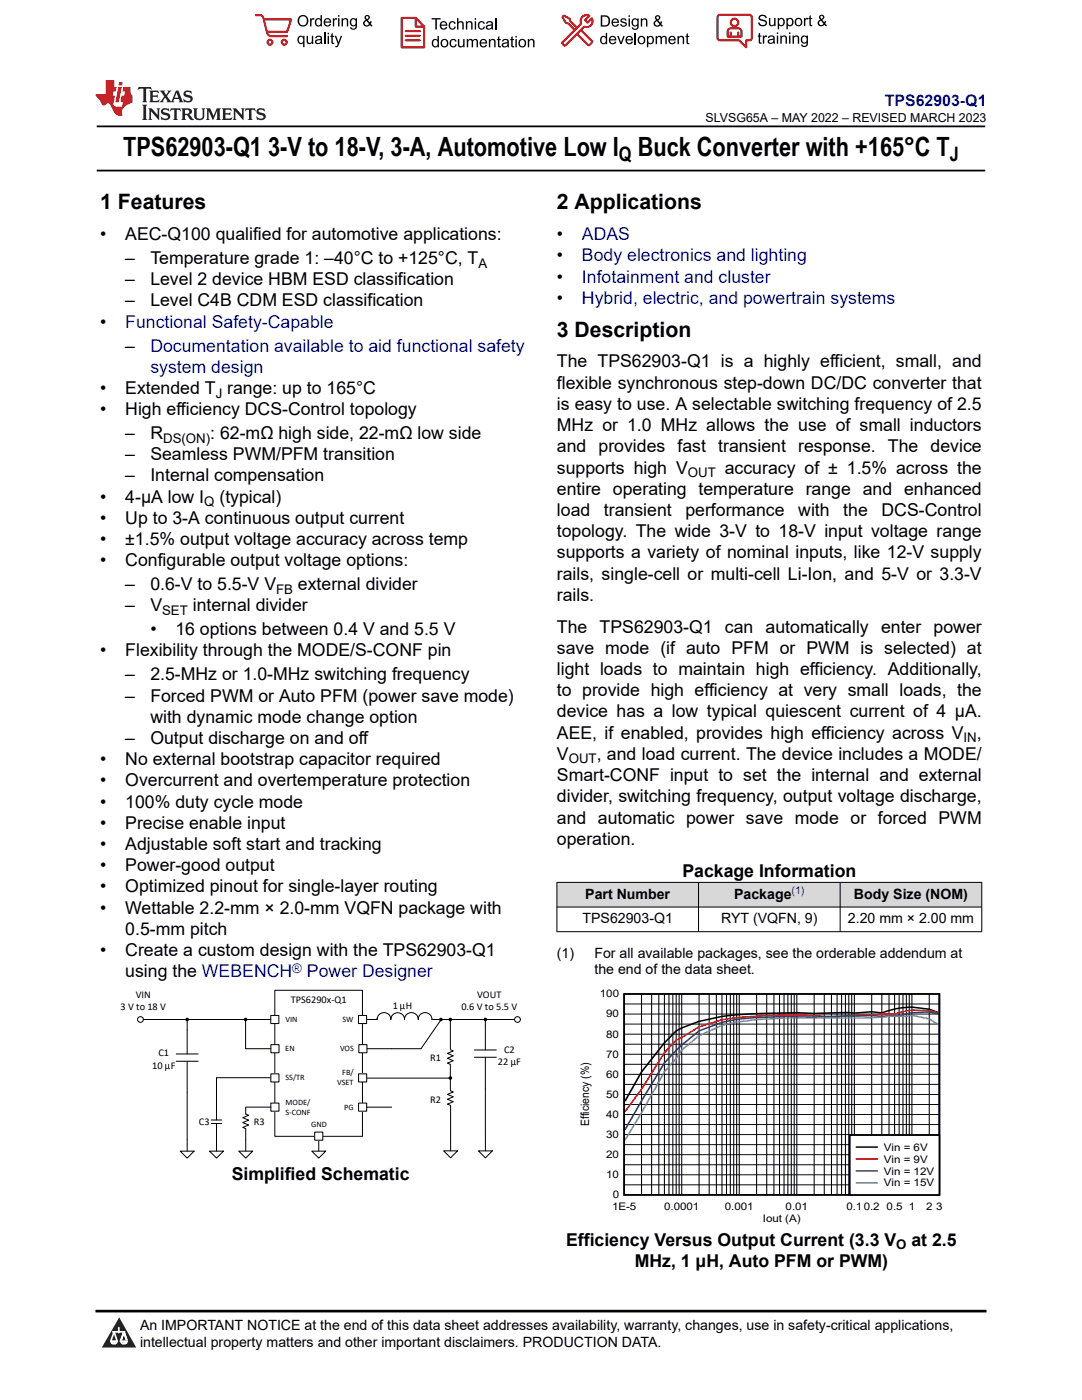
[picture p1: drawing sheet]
<svg xmlns="http://www.w3.org/2000/svg" width="216mm" height="279mm" viewBox="0 0 216 279" stroke-linecap="round" stroke-linejoin="round" font-family="sans-serif">
<path d="M19.3 25.2h177.3M19.3 34h177.3" fill="none" stroke="#000" stroke-width=".35"/>
<g fill="#d8d8d8">
<path d="M111.1 176.1h84.8v4.9h-84.8z" fill-rule="evenodd"/>
<path d="M111.2 176.2h28.1v4.8h-28.1z" fill-rule="evenodd"/>
<path d="M139.4 176.2h28.2v4.8h-28.2z" fill-rule="evenodd"/>
<path d="M167.7 176.2h28.1v4.8h-28.1z" fill-rule="evenodd"/>
</g>
<path d="M111.1 176.1h84.9M111.1 176v10M139.4 176v10M167.6 176v10M195.9 176v10M111.1 181h84.9M111.1 185.9h84.9" fill="none" stroke="#000" stroke-width=".2"/>
<path d="M54.8 197.6h17.5v29.2h-17.5z" fill-rule="evenodd" fill="#fff"/>
<path d="M54.8 197.6h17.5v29.2h-17.5zM75.3 203.2v.3a1.37 1.37 0 0 1 1.3-1.4 1.37 1.37 0 0 1 1.4 1.4 1.37 1.37 0 0 1 1.4-1.4 1.37 1.37 0 0 1 1.3 1.4 1.37 1.37 0 0 1 1.4-1.4 1.37 1.37 0 0 1 1.4 1.4 1.37 1.37 0 0 1 1.3-1.4 1.37 1.37 0 0 1 1.4 1.4" fill="none" stroke="#000" stroke-width=".2"/>
<path d="M54 202.7h1.6v1.6h-1.6z" fill-rule="evenodd" fill="#fff"/>
<path d="M54 202.7h1.6v1.6h-1.6z" fill="none" stroke="#000" stroke-width=".2"/>
<path d="M71.5 202.7h1.7v1.6h-1.7z" fill-rule="evenodd" fill="#fff"/>
<path d="M71.5 202.7h1.7v1.6h-1.7z" fill="none" stroke="#000" stroke-width=".2"/>
<path d="M54.1 208.5h1.6v1.6h-1.6z" fill-rule="evenodd" fill="#fff"/>
<path d="M54.1 208.5h1.6v1.6h-1.6z" fill="none" stroke="#000" stroke-width=".2"/>
<path d="M54 214.3h1.7v1.6h-1.7z" fill-rule="evenodd" fill="#fff"/>
<path d="M54 214.3h1.7v1.6h-1.7z" fill="none" stroke="#000" stroke-width=".2"/>
<path d="M54 220.1h1.7v1.7h-1.7z" fill-rule="evenodd" fill="#fff"/>
<path d="M54 220.1h1.7v1.7h-1.7z" fill="none" stroke="#000" stroke-width=".2"/>
<path d="M71.5 220.1h1.7v1.7h-1.7z" fill-rule="evenodd" fill="#fff"/>
<path d="M71.5 220.1h1.7v1.7h-1.7z" fill="none" stroke="#000" stroke-width=".2"/>
<path d="M71.6 208.5h1.6v1.6h-1.6z" fill-rule="evenodd" fill="#fff"/>
<path d="M71.6 208.5h1.6v1.6h-1.6z" fill="none" stroke="#000" stroke-width=".2"/>
<path d="M71.5 214.3h1.7v1.6h-1.7z" fill-rule="evenodd" fill="#fff"/>
<g fill="none" stroke="#000" stroke-width=".2">
<path d="M28.6 203.5h25.4M35.2 211.8h4.3M35.2 210.3h4.3M37.3 203.5v6.8M37.3 211.8v17.9M49 203.5v5.8h5M71.5 214.3h1.7v1.6h-1.7zM73.2 215.2h16.7M86.2 203.5h16.5M89.9 209.5l.5 .2-1.1 .5 1.1 .5-1.1 .5 1.1 .5-1.1 .5 .6 .2v5.3l.5 .2-1.1 .5 1.1 .5-1.1 .5 1.1 .5-1.1 .4 .6 .3M94.7 211h4.3M94.7 209.5h4.3"/>
<path d="M96.8 211v15.5M96.8 203.5v6M36 229.7h2.7l-1.4 1.4zM49 221h5M62.2 229.7h2.8l-1.4 1.4zM63.6 226.6v3.1M95.5 229.7h2.7l-1.3 1.4zM96.9 226.5v3.2"/>
</g>
<circle cx="103.3" cy="203.5" r=".57" fill="#fff"/>
<circle cx="103.3" cy="203.5" r=".57" fill="none" stroke="#000" stroke-width=".2"/>
<circle cx="28" cy="203.5" r=".57" fill="#fff"/>
<g fill="none" stroke="#000" stroke-width=".2">
<path d="M73.2 203.5h2.1M88 203.5l-4 5.8h-10.8M89.9 203.7v5.7M73.1 221h5.1M88.5 229.7h2.8l-1.4 1.4zM89.9 220.6v9.1"/>
<circle cx="28" cy="203.5" r=".57"/>
<circle cx="37.3" cy="203.5" r=".26"/>
<circle cx="49" cy="203.5" r=".26"/>
<circle cx="88" cy="203.5" r=".26"/>
<circle cx="89.9" cy="203.5" r=".26"/>
<circle cx="89.9" cy="215.1" r=".26"/>
<circle cx="96.8" cy="203.5" r=".26"/>
</g>
<g fill="#000">
<circle cx="37.3" cy="203.5" r=".26"/>
<circle cx="49" cy="203.5" r=".26"/>
<circle cx="88" cy="203.5" r=".26"/>
<circle cx="89.9" cy="203.5" r=".26"/>
<circle cx="89.9" cy="215.1" r=".26"/>
<circle cx="96.8" cy="203.5" r=".26"/>
</g>
<path d="M62.8 225.9h1.6v1.7h-1.6z" fill-rule="evenodd" fill="#fff"/>
<g fill="none" stroke="#000" stroke-width=".2">
<path d="M128 198.4v40.1M130 198.4v40.1M131.5 198.4v40.1M132.6 198.4v40.1M133.5 198.4v40.1M134.3 198.4v40.1M134.9 198.4v40.1M135.5 198.4v40.1M136 198.4v40.1M139.5 198.4v40.1M141.5 198.4v40.1M142.9 198.4v40.1"/>
<path d="M144.1 198.4v40.1M145 198.4v40.1M145.7 198.4v40.1M146.4 198.4v40.1M147 198.4v40.1M147.5 198.4v40.1M151 198.4v40.1M153 198.4v40.1M154.4 198.4v40.1M155.5 198.4v40.1M156.4 198.4v40.1M157.2 198.4v40.1"/>
<path d="M157.9 198.4v40.1M158.5 198.4v40.1M159 198.4v40.1M162.5 198.4v40.1M164.5 198.4v40.1M165.9 198.4v40.1M167 198.4v40.1M167.9 198.4v40.1M168.7 198.4v40.1M169.4 198.4v40.1M170 198.4v40.1M170.5 198.4v40.1"/>
<path d="M173.9 198.4v40.1M176 198.4v40.1M177.4 198.4v40.1M178.5 198.4v40.1M179.4 198.4v40.1M180.2 198.4v40.1M180.9 198.4v40.1M181.4 198.4v40.1M182 198.4v40.1M185.4 198.4v40.1M54 215.1h-10.8v8.4M124.5 218.4h62.9"/>
<path d="M124.5 216.4h62.9M124.5 214.4h62.9M124.5 212.4h62.9M124.5 210.4h62.9M124.5 208.4h62.9M124.5 206.4h62.9M124.5 204.4h62.9M124.5 202.4h62.9M124.5 200.4h62.9M41.8 229.7h2.8l-1.4 1.4zM42.2 224.2h2M42.2 223.5h2"/>
<path d="M43.2 224.2v5.5M47.6 229.7h2.8l-1.4 1.4zM49 221v1.3l.6 .3-1.2 .5 1.2 .4-1.2 .5 1.2 .5-1.2 .5 .6 .2M49 225.3v4.4M62.8 225.9h1.6v1.7h-1.6zM124.5 236.5h62.9M124.5 234.5h62.9M124.5 232.5h62.9M124.5 230.4h62.9M124.5 228.4h62.9M124.5 226.4h62.9M124.5 224.4h62.9"/>
<path d="M124.5 222.4h62.9M124.5 220.4h62.9"/>
</g>
<path d="M124.5 198.4h62.9v40.1h-62.9zM187.3 202.1a13.5 13.5 0 0 0-7.1-1l-1.7 .3-2.5 .7-2.1-.2-3.4 .3-1.1-.1-6.9 .2-3.5-.2-3.5 .1a62.7 62.7 0 0 0-16 1.6l-3.5 1.3-1.1 .6-2.3 2.4-4.6 5.8-3.3 5.9" fill="none" stroke="#000" stroke-width=".32"/>
<path d="M187.3 202.2a12.5 12.5 0 0 0-7.1-.3l-1.7 .5-9.1 .3-2.4 .3a108.1 108.1 0 0 0-22.9 .5l-4.6 1.4-3.5 2.2-1.1 .5-2.3 2.5-4.6 7.3-3.3 4.5" fill="none" stroke="#f00" stroke-width=".32"/>
<path d="M187.3 202.4a12.2 12.2 0 0 0-7.1 .2l-.8 .2-.9-.2-2.5 .2-2.1-.1-14.9 .2a60.7 60.7 0 0 0-14.9 1.1l-4.6 1.7-3.5 2.9-3.4 3.5-7.9 13.4" fill="none" stroke="#156" stroke-width=".32"/>
<path d="M187.3 204.5l-1.9-1.2-3.4-.7-1.1 .3-2.4-.1a246.8 246.8 0 0 1-20.6 .4 57.6 57.6 0 0 0-13.8 1.4l-4.6 2.1-3.5 2.9-1.1 1.6-2.3 2.7-4.6 8.2-3.3 5.4" fill="none" stroke="#0bc" stroke-width=".32"/>
<path d="M169.6 226.6h17.8v11.9h-17.8z" fill-rule="evenodd" fill="#fff"/>
<path d="M169.6 226.6h17.8v11.9h-17.8zM170.9 228.9h4.1" fill="none" stroke="#000" stroke-width=".32"/>
<path d="M170.9 231.3h4.1" fill="none" stroke="#f00" stroke-width=".32"/>
<path d="M170.9 233.7h4.1" fill="none" stroke="#156" stroke-width=".32"/>
<path d="M170.9 236.1h4.1" fill="none" stroke="#0bc" stroke-width=".32"/>
<path d="M0 0h215.9v23.8h-215.9z" fill-rule="evenodd" fill="#fff"/>
<path d="M27.7 17.4l-.2 .6 .5-.3h.6v.1v2.2l-.2 .4h1l-.2-.4v-2.2v-.1h.5l.5 .3-.1-.6zM29.8 18.1l.2 .4v1.5l-.2 .4h1.9l.1-.6a1.08 1.08 0 0 1-1.3 .2v-.7h.6l.4 .2v-.6l-.4 .2h-.6v-.6l.2-.1a1 1 0 0 1 1 .2l-.1-.5zM31.8 18.1l1 1.1-1 1.2h.9l-.2-.2 .4-.7 .5 .7-.2 .2h1.6l-.2-.2 .1-.4h1l.1 .4-.1 .2h.9l-.2-.3-.8-2h-.5l-1 2.2-.8-1.1 .9-1.1h-.8l.2 .2-.5 .7-.3-.7 .1-.2zM35.2 18.5l.4 1h-.8zM36.8 18.2a.65 .65 0 0 0-.2 .7 .65 .65 0 0 0 .6 .5l.7 .2 .1 .2a.79 .79 0 0 1-.7 .4 .79 .79 0 0 1-.7-.5l.1 .7 .2-.1a.93 .93 0 0 0 1.1 .1 .93 .93 0 0 0 .4-1 1.46 1.46 0 0 0-1.2-.6l-.1-.3a1.09 1.09 0 0 1 1.2 .2l-.2-.6-.1 .1-.6-.2zM28.4 20.9l.2 .4v2.3l-.2 .3h1l-.2-.3v-2.3l.2-.4zM29.6 21.6l.2 .4v1.6l-.2 .3h.8l-.3-.3v-1.4l1.7 1.8v-2l.2-.4h-.8l.2 .2 .1 1.1-1.2-1.3zM32.3 21.8a.65 .65 0 0 0-.2 .7 .65 .65 0 0 0 .7 .4l.6 .2 .1 .2a.79 .79 0 0 1-.7 .4 .79 .79 0 0 1-.7-.5l.1 .7 .2-.1a.93 .93 0 0 0 1.1 .1 .93 .93 0 0 0 .4-.9 1.46 1.46 0 0 0-1.2-.6l-.1-.4a1.09 1.09 0 0 1 1.2 .2l-.2-.6-.1 .1-.6-.1zM34.1 21.6l-.1 .7a.63 .63 0 0 1 .7-.4l.1 1.7-.3 .3h1l-.2-.3v-1.7a.66 .66 0 0 1 .8 .4l-.1-.7zM36.2 21.6l.2 .4v1.6l-.2 .3h.9l-.2-.2v-.7h.5l.1 .2a.79 .79 0 0 0 1.2 .6l-1-.9a.61 .61 0 0 0 .6-.6 .61 .61 0 0 0-.5-.6zM36.9 21.9h.2a.47 .47 0 0 1 .5 .1 .47 .47 0 0 1 .1 .5l-.2 .2h-.6zM38.5 21.6l.2 .2a2.27 2.27 0 0 0 .4 2 1.04 1.04 0 0 0 1.7-.7v-1.3l.2-.2h-.8l.2 .4v1.1a.6 .6 0 0 1-.6 .6 .6 .6 0 0 1-.6-.6v-1.1l.3-.4zM41.1 21.6l.2 .4v1.6l-.2 .3h.7l-.2-.3v-1.5l.9 1.9 .8-1.9v1.5l-.2 .3h1l-.3-.3v-1.6l.3-.4h-.8l-.7 1.5-.7-1.5zM44.3 21.6l.2 .4v1.6l-.2 .3h1.9l.1-.5a1.09 1.09 0 0 1-1.3 .1v-.6h.6l.4 .1v-.6l-.4 .2h-.6v-.6l.2-.1a1.01 1.01 0 0 1 1 .3l-.1-.6zM46.4 21.6l.3 .4v1.6l-.3 .3h.8l-.2-.3v-1.4l1.6 1.8v-2l.2-.4h-.7l.2 .2v1.1l-1.2-1.3zM49 21.6l-.1 .7a.63 .63 0 0 1 .8-.4v1.7l-.3 .3h1l-.2-.3v-1.7a.66 .66 0 0 1 .8 .4l-.1-.7zM51.4 21.8a.65 .65 0 0 0-.2 .7 .65 .65 0 0 0 .6 .4l.6 .2 .2 .2a.79 .79 0 0 1-.8 .4 .79 .79 0 0 1-.6-.5l.1 .7 .2-.1a.93 .93 0 0 0 1 .1 .93 .93 0 0 0 .5-.9 1.46 1.46 0 0 0-1.3-.6l-.1-.4a1.09 1.09 0 0 1 1.3 .2l-.2-.6-.2 .1-.5-.1z" fill="#231f20"/>
<path d="M21.1 16v2.8h-2.1l.1 .3 .9 1a.95 .95 0 0 0 .9 .9 .59 .59 0 0 1 .6-.4 .59 .59 0 0 1 .5 .4l.4 .8a1.59 1.59 0 0 0 2.1 1.3 1.61 1.61 0 0 1 1-2.2l1-.4-.1-1.5a1.59 1.59 0 0 1-.4-1.6h-1.4l-.2 .9h.5l-.1 .8h-.5l-.2 1v.2l.4 .1-.2 .9h-.6a.73 .73 0 0 1-1.1-.7l.3-1.5h-.5l.2-.8h.5l.2-.9h-.5v-1.4zM23.6 17.4l-.6 3h.7l.6-3zM23.8 16.4l-.1 .7h.7l.1-.7z" fill="#ed1c24"/>
<g fill="#000">
<path d="M59.4 4.2a1.12 1.12 0 0 1 2.2 0 1.12 1.12 0 0 1-2.2 0zM59.9 3.5a.89 .89 0 0 0-.1 1.1 .89 .89 0 0 0 1.1 .4 .88 .88 0 0 0 .3-1.3 .88 .88 0 0 0-1.3-.2z" fill-rule="evenodd"/>
<path d="M59.5 7.3l.5-.2 .5 .3v-.3h.3v2.3h-.3v-.8a.74 .74 0 0 1-1 0 .74 .74 0 0 1-.1-1zM59.8 7.5a.57 .57 0 0 0-.2 .7 .57 .57 0 0 0 .8 .2 .57 .57 0 0 0 .1-.7 .57 .57 0 0 0-.7-.2z" fill-rule="evenodd"/>
<path d="M61.9 3.6h.2v.3l.2-.2 .3-.1 .2 .1-.1 .3a.36 .36 0 0 0-.5 0 .36 .36 0 0 0 0 .4v.9h-.3z" fill-rule="evenodd"/>
<path d="M61.2 7.1h.3v.9a.41 .41 0 0 0 .4 .6 .41 .41 0 0 0 .3-.6v-.9h.3v1.7h-.2v-.3a.58 .58 0 0 1-.7 .3 .58 .58 0 0 1-.4-.6z" fill-rule="evenodd"/>
<path d="M63 3.8l.5-.2 .5 .2v-.8h.2v2.3h-.2v-.2a.75 .75 0 0 1-1-.1 .75 .75 0 0 1-.1-1zM63.2 4a.57 .57 0 0 0-.1 .7 .57 .57 0 0 0 .8 .2 .57 .57 0 0 0 .1-.7 .57 .57 0 0 0-.8-.2z" fill-rule="evenodd"/>
<path d="M63 7.3a.74 .74 0 0 1 1-.1 .74 .74 0 0 1 .3 .9v.7h-.3v-.2a.57 .57 0 0 1-.8 .2 .57 .57 0 0 1-.2-.8l1-.3a.41 .41 0 0 0-.4-.4 .41 .41 0 0 0-.4 .4l-.3-.1zM63.2 8.2a.35 .35 0 0 0 .2 .5 .35 .35 0 0 0 .5-.3l.1-.4z" fill-rule="evenodd"/>
<path d="M65.4 6.5h.3v.3h-.3zM65.4 7.1h.3v1.7h-.3z" fill-rule="evenodd"/>
<path d="M64.8 3.8a.76 .76 0 0 1 .9-.1 .76 .76 0 0 1 .4 .8h-1.2a.47 .47 0 0 0 .3 .6 .47 .47 0 0 0 .6-.4l.3 .1a.82 .82 0 0 1-1.3 .3 .82 .82 0 0 1 0-1.3zM65 4l-.1 .3h.9l-.3-.4z" fill-rule="evenodd"/>
<path d="M66.4 3.6h.3v.3l.1-.2 .4-.1 .1 .1-.1 .3a.36 .36 0 0 0-.4 0 .36 .36 0 0 0-.1 .4v.9h-.3z" fill-rule="evenodd"/>
<path d="M66.1 6.7l.3-.1v.5h.3v.3h-.3v.9l.1 .2h.2v.3a.41 .41 0 0 1-.4-.1 .41 .41 0 0 1-.2-.4v-.9h-.2v-.3h.2z" fill-rule="evenodd"/>
<path d="M66.8 7.1h.3l.4 1.4 .5-1.4h.3l-.6 1.7a.57 .57 0 0 1-.8 .6v-.3a.37 .37 0 0 0 .5-.3z" fill-rule="evenodd"/>
<path d="M67.5 3h.2v.3h-.2zM67.5 3.6h.2v1.7h-.2z" fill-rule="evenodd"/>
<path d="M68.2 3.6h.2v.3a.58 .58 0 0 1 .7-.3 .58 .58 0 0 1 .4 .7v1h-.3v-1a.4 .4 0 0 0-.4-.5 .4 .4 0 0 0-.4 .6v.9h-.2z" fill-rule="evenodd"/>
<path d="M70 3.8l.5-.2 .5 .2v-.2h.2v1.5a.71 .71 0 0 1-.5 .8 .71 .71 0 0 1-.8-.5h.2a.46 .46 0 0 0 .6 .3 .46 .46 0 0 0 .3-.6 .78 .78 0 0 1-1.1-.2 .78 .78 0 0 1 .1-1.1zM70.2 4a.53 .53 0 0 0-.1 .8 .53 .53 0 0 0 .8 0 .54 .54 0 0 0 0-.7 .54 .54 0 0 0-.7-.1z" fill-rule="evenodd"/>
<path d="M72.9 3.1a.53 .53 0 0 1 .8 .1 .53 .53 0 0 1-.3 .8l.4 .5 .1-.3 .3 .1-.2 .5 .3 .3-.2 .2-.3-.3a.71 .71 0 0 1-1.2 .1 .71 .71 0 0 1 .4-1.1l-.3-.5zM73 3.5a.3 .3 0 0 0 .6 0 .3 .3 0 0 0-.6 0zM72.9 4.3a.45 .45 0 0 0 0 .7 .45 .45 0 0 0 .7-.2l-.5-.6z" fill-rule="evenodd"/>
<path d="M86.1 3.6h1.8v.3h-.7v2h-.3v-2h-.8z" fill-rule="evenodd"/>
<path d="M86.3 8l.5-.2 .5 .2v-.8h.3v2.2h-.3v-.2a.76 .76 0 0 1-1 0 .76 .76 0 0 1-.1-1zM86.6 8.1a.58 .58 0 0 0-.2 .8 .58 .58 0 0 0 .8 .2 .58 .58 0 0 0 .1-.8 .58 .58 0 0 0-.7-.2z" fill-rule="evenodd"/>
<path d="M88.2 7.9a.81 .81 0 0 1 1.1 .2 .81 .81 0 0 1-.2 1.1 .81 .81 0 0 1-1.1-.1l-.1-.8zM88.3 8.1a.57 .57 0 0 0 0 .9 .57 .57 0 0 0 .8 0 .57 .57 0 0 0 0-.8 .57 .57 0 0 0-.8-.1z" fill-rule="evenodd"/>
<path d="M88 4.4a.77 .77 0 0 1 .9-.1 .77 .77 0 0 1 .4 .8h-1.3a.48 .48 0 0 0 .4 .6 .48 .48 0 0 0 .6-.3h.3a.83 .83 0 0 1-1.3 .4 .83 .83 0 0 1 0-1.4zM88.2 4.6l-.2 .3h1l-.3-.4z" fill-rule="evenodd"/>
<path d="M89.7 4.4a.7 .7 0 0 1 1.2 .3l-.2 .1a.45 .45 0 0 0-.6-.3 .45 .45 0 0 0-.3 .6 .45 .45 0 0 0 .3 .6 .45 .45 0 0 0 .6-.4h.3a.76 .76 0 0 1-1.1 .6 .76 .76 0 0 1-.3-1.1z" fill-rule="evenodd"/>
<path d="M89.9 8a.7 .7 0 0 1 1.2 .3h-.3a.45 .45 0 0 0-.5-.3 .45 .45 0 0 0-.3 .6 .45 .45 0 0 0 .3 .6 .45 .45 0 0 0 .6-.4l.2 .1a.76 .76 0 0 1-1 .5 .76 .76 0 0 1-.4-1.1z" fill-rule="evenodd"/>
<path d="M91.2 3.6h.3v.8a.59 .59 0 0 1 .7-.2 .59 .59 0 0 1 .3 .7v1h-.2v-1a.4 .4 0 0 0-.5-.4 .4 .4 0 0 0-.3 .5v.9h-.3z" fill-rule="evenodd"/>
<path d="M91.4 7.8h.2v.9a.41 .41 0 0 0 .5 .5 .41 .41 0 0 0 .3-.5v-.9h.3v1.6h-.3v-.2a.58 .58 0 0 1-.7 .3 .58 .58 0 0 1-.3-.7z" fill-rule="evenodd"/>
<path d="M93 4.2h.2v.3a.59 .59 0 0 1 .7-.3 .59 .59 0 0 1 .4 .7v1h-.3v-1a.41 .41 0 0 0-.4-.5 .41 .41 0 0 0-.4 .6v.9h-.2z" fill-rule="evenodd"/>
<path d="M93.1 7.8h.3v.2a.56 .56 0 0 1 1 0 .54 .54 0 0 1 .6-.2 .54 .54 0 0 1 .4 .5v1.1h-.3v-1a.34 .34 0 0 0-.3-.4 .34 .34 0 0 0-.4 .3v1.1h-.3v-1a.38 .38 0 0 0-.5-.4 .38 .38 0 0 0-.2 .6v.8h-.3z" fill-rule="evenodd"/>
<path d="M94.7 3.6h.3v.3h-.3zM94.7 4.2h.3v1.7h-.3z" fill-rule="evenodd"/>
<path d="M95.5 4.4a.7 .7 0 0 1 1.3 .3l-.3 .1a.45 .45 0 0 0-.6-.3 .45 .45 0 0 0-.3 .6 .45 .45 0 0 0 .3 .6 .45 .45 0 0 0 .6-.4h.3a.76 .76 0 0 1-1.1 .6 .76 .76 0 0 1-.3-1.1z" fill-rule="evenodd"/>
<path d="M95.9 8a.77 .77 0 0 1 .9-.2 .77 .77 0 0 1 .4 .9h-1.2a.48 .48 0 0 0 .3 .5 .48 .48 0 0 0 .6-.3h.3a.83 .83 0 0 1-1.3 .4 .83 .83 0 0 1 0-1.3zM96.1 8.1l-.1 .4h.9l-.2-.5z" fill-rule="evenodd"/>
<path d="M97.5 7.8h.3v.2a.59 .59 0 0 1 .7-.2 .59 .59 0 0 1 .4 .6v1h-.3v-1a.41 .41 0 0 0-.5-.4 .41 .41 0 0 0-.3 .5v.9h-.3z" fill-rule="evenodd"/>
<path d="M97.1 4.4a.74 .74 0 0 1 1-.1 .74 .74 0 0 1 .3 .9v.7h-.3v-.2a.59 .59 0 0 1-.8 .2 .59 .59 0 0 1-.3-.8l1.1-.3a.42 .42 0 0 0-.4-.4 .42 .42 0 0 0-.5 .4l-.2-.1zM97.3 5.3a.36 .36 0 0 0 .2 .5 .36 .36 0 0 0 .5-.2l.1-.5z" fill-rule="evenodd"/>
<path d="M99.4 7.4l.2-.2v.6h.3v.2h-.3v1l.1 .2h.2l.1 .2a.41 .41 0 0 1-.5 0 .41 .41 0 0 1-.1-.4v-1h-.2v-.2h.2z" fill-rule="evenodd"/>
<path d="M100.3 8a.74 .74 0 0 1 .9-.2 .74 .74 0 0 1 .3 .9l.1 .7h-.3v-.2a.59 .59 0 0 1-.8 .3 .59 .59 0 0 1-.3-.8l1-.3a.42 .42 0 0 0-.3-.4 .42 .42 0 0 0-.5 .3h-.3zM100.5 8.8a.36 .36 0 0 0 .1 .5 .36 .36 0 0 0 .5-.2l.2-.5z" fill-rule="evenodd"/>
<path d="M102 7.4l.3-.2v.6h.3v.2h-.3v1l.1 .2h.2v.2a.41 .41 0 0 1-.5 0 .41 .41 0 0 1-.1-.4v-1h-.2v-.2h.2z" fill-rule="evenodd"/>
<path d="M102.8 7.2h.3v.3h-.3zM102.8 7.8h.3v1.6h-.3z" fill-rule="evenodd"/>
<path d="M103.7 7.9a.81 .81 0 0 1 1.1 .2 .81 .81 0 0 1-.1 1.1 .81 .81 0 0 1-1.2-.1v-.8zM103.9 8.1a.57 .57 0 0 0-.1 .9 .57 .57 0 0 0 .8 0 .57 .57 0 0 0 0-.8 .57 .57 0 0 0-.7-.1z" fill-rule="evenodd"/>
<path d="M105.3 7.8h.3v.2a.59 .59 0 0 1 .7-.2 .59 .59 0 0 1 .4 .6v1h-.3v-1a.41 .41 0 0 0-.5-.4 .41 .41 0 0 0-.3 .5v.9h-.3z" fill-rule="evenodd"/>
<path d="M119.9 3.1h.7a1.12 1.12 0 0 1 1.1 1.1 1.12 1.12 0 0 1-1 1.1h-.8zM120.2 3.3v1.7h.4a.86 .86 0 0 0 .8-.8 .86 .86 0 0 0-.8-.9z" fill-rule="evenodd"/>
<path d="M119.9 7.4l.5-.3 .5 .3v-.8h.2v2.2h-.2v-.2a.75 .75 0 0 1-1 0 .75 .75 0 0 1-.1-1zM120.1 7.5a.57 .57 0 0 0-.1 .8 .57 .57 0 0 0 .8 .2 .57 .57 0 0 0 .1-.8 .57 .57 0 0 0-.8-.2z" fill-rule="evenodd"/>
<path d="M121.7 7.4a.76 .76 0 0 1 .9-.2 .76 .76 0 0 1 .4 .9h-1.2a.47 .47 0 0 0 .3 .5 .47 .47 0 0 0 .6-.3h.3a.82 .82 0 0 1-1.3 .4 .82 .82 0 0 1 0-1.3zM121.9 7.5l-.1 .3h.9l-.3-.4z" fill-rule="evenodd"/>
<path d="M122.2 3.9a.76 .76 0 0 1 .9-.2 .76 .76 0 0 1 .4 .9h-1.2a.47 .47 0 0 0 .4 .5 .47 .47 0 0 0 .5-.3h.3a.82 .82 0 0 1-1.3 .4 .82 .82 0 0 1 0-1.3zM122.5 4l-.2 .3h.9l-.2-.4z" fill-rule="evenodd"/>
<path d="M123.9 3.8a.71 .71 0 0 1 1.1 .3h-.2a.32 .32 0 0 0-.4-.3 .32 .32 0 0 0-.3 .4h.1a.75 .75 0 0 1 .9 .8 .72 .72 0 0 1-.7 .3 .72 .72 0 0 1-.7-.5h.3a.36 .36 0 0 0 .4 .4 .36 .36 0 0 0 .3-.5 .8 .8 0 0 1-.9-.7z" fill-rule="evenodd"/>
<path d="M123.2 7.2h.3l.4 1.3 .5-1.3h.3l-.7 1.6h-.2z" fill-rule="evenodd"/>
<path d="M125.4 3.1h.3v.3h-.3zM125.4 3.7h.3v1.6h-.3z" fill-rule="evenodd"/>
<path d="M125 7.4a.76 .76 0 0 1 .9-.2 .76 .76 0 0 1 .4 .9h-1.2a.47 .47 0 0 0 .3 .5 .47 .47 0 0 0 .6-.3h.3a.82 .82 0 0 1-1.3 .4 .82 .82 0 0 1 0-1.3zM125.2 7.5l-.1 .3h.9l-.2-.4z" fill-rule="evenodd"/>
<path d="M126.2 3.9l.5-.3 .5 .3v-.2h.2v1.4a.71 .71 0 0 1-.5 .8 .71 .71 0 0 1-.8-.5l.2 .1a.46 .46 0 0 0 .6 .2 .46 .46 0 0 0 .3-.6 .78 .78 0 0 1-1.1-.1 .78 .78 0 0 1 .1-1.1zM126.4 4a.53 .53 0 0 0-.1 .8 .53 .53 0 0 0 .8 0 .54 .54 0 0 0 0-.7 .54 .54 0 0 0-.7-.1z" fill-rule="evenodd"/>
<path d="M127.5 7.3a.8 .8 0 0 1 1.1 .2 .8 .8 0 0 1-.1 1.1 .8 .8 0 0 1-1.2-.1v-.8zM127.7 7.5a.56 .56 0 0 0-.1 .9 .56 .56 0 0 0 .8-.1 .56 .56 0 0 0 0-.7 .56 .56 0 0 0-.7-.1z" fill-rule="evenodd"/>
<path d="M127.9 3.7h.2v.2a.58 .58 0 0 1 .7-.2 .58 .58 0 0 1 .4 .6v1h-.3v-1a.4 .4 0 0 0-.4-.4 .4 .4 0 0 0-.4 .5v.9h-.2z" fill-rule="evenodd"/>
<path d="M129.1 7.2h.2v.2a.72 .72 0 0 1 1-.1 .72 .72 0 0 1 .2 1 .64 .64 0 0 1-.5 .5 .64 .64 0 0 1-.6-.2v.8h-.3zM129.5 7.5a.56 .56 0 0 0-.2 .8 .56 .56 0 0 0 .8 .2 .56 .56 0 0 0 .1-.8 .56 .56 0 0 0-.7-.2z" fill-rule="evenodd"/>
<path d="M130.8 7.2h.3v.2a.55 .55 0 0 1 .9 0 .53 .53 0 0 1 .6-.3 .53 .53 0 0 1 .4 .6v1.1h-.2v-1a.34 .34 0 0 0-.3-.4 .34 .34 0 0 0-.4 .3v1.1h-.3v-1a.37 .37 0 0 0-.5-.4 .37 .37 0 0 0-.2 .6v.8h-.3z" fill-rule="evenodd"/>
<path d="M130.8 3.2a.53 .53 0 0 1 .9 .1 .53 .53 0 0 1-.4 .8l.4 .5 .2-.4 .2 .1-.2 .5 .4 .3-.2 .3-.3-.4a.71 .71 0 0 1-1.2 .1 .71 .71 0 0 1 .3-1.1l-.2-.5zM130.9 3.6a.3 .3 0 0 0 .6 0 .3 .3 0 0 0-.6 0zM130.9 4.3a.45 .45 0 0 0 0 .7 .45 .45 0 0 0 .7-.2l-.5-.6z" fill-rule="evenodd"/>
<path d="M133.6 7.4a.76 .76 0 0 1 .9-.2 .76 .76 0 0 1 .3 .9h-1.2a.47 .47 0 0 0 .4 .5 .47 .47 0 0 0 .6-.3h.2a.82 .82 0 0 1-1.2 .4 .82 .82 0 0 1 0-1.3zM133.8 7.5l-.2 .3h1l-.3-.4z" fill-rule="evenodd"/>
<path d="M135.2 7.2h.2v.2a.58 .58 0 0 1 .7-.2 .58 .58 0 0 1 .4 .6v1h-.3v-1a.4 .4 0 0 0-.4-.4 .4 .4 0 0 0-.3 .5v.9h-.3z" fill-rule="evenodd"/>
<path d="M137 6.8l.3-.2v.6h.2v.2h-.2v1v.2h.2l.1 .2a.41 .41 0 0 1-.5 0 .41 .41 0 0 1-.1-.5v-.9h-.2v-.2h.2z" fill-rule="evenodd"/>
<path d="M151.6 3.1a.88 .88 0 0 1 1.4 .5h-.3a.49 .49 0 0 0-.5-.5 .49 .49 0 0 0-.5 .6l.1 .1a1.06 1.06 0 0 1 1.2 1 .95 .95 0 0 1-.9 .4 .95 .95 0 0 1-.8-.7h.3a.58 .58 0 0 0 .6 .5 .58 .58 0 0 0 .5-.6l-.2-.1a.95 .95 0 0 1-1.1-.9z" fill-rule="evenodd"/>
<path d="M151.4 6.7l.3-.2v.6h.2v.2h-.2v1v.2h.2l.1 .2a.41 .41 0 0 1-.5 0 .41 .41 0 0 1-.1-.5v-.9h-.2v-.2h.2z" fill-rule="evenodd"/>
<path d="M152.2 7.1h.3v.2l.1-.2h.4h.1l-.1 .3a.36 .36 0 0 0-.4 0 .36 .36 0 0 0-.1 .5v.8h-.3z" fill-rule="evenodd"/>
<path d="M153.3 7.3a.74 .74 0 0 1 1-.2 .74 .74 0 0 1 .3 .9l.1 .7h-.3l-.1-.2a.57 .57 0 0 1-.8 .3 .57 .57 0 0 1-.1-.9l.9-.2a.41 .41 0 0 0-.4-.4 .41 .41 0 0 0-.4 .3h-.3zM153.5 8.1a.35 .35 0 0 0 .2 .5 .35 .35 0 0 0 .5-.2l.1-.5z" fill-rule="evenodd"/>
<path d="M153.4 3.6h.3v.9a.41 .41 0 0 0 .4 .5 .41 .41 0 0 0 .4-.5v-.9h.2v1.6h-.2v-.2a.58 .58 0 0 1-.7 .2 .58 .58 0 0 1-.4-.6z" fill-rule="evenodd"/>
<path d="M155 6.5h.3v.3h-.3zM155 7.1h.3v1.6h-.3z" fill-rule="evenodd"/>
<path d="M155.2 3.6h.2v.2a.72 .72 0 0 1 1-.1 .72 .72 0 0 1 .2 1 .64 .64 0 0 1-.5 .5 .64 .64 0 0 1-.6-.2v.8h-.3zM155.6 3.9a.56 .56 0 0 0-.2 .8 .56 .56 0 0 0 .8 .2 .56 .56 0 0 0 .1-.8 .56 .56 0 0 0-.7-.2z" fill-rule="evenodd"/>
<path d="M155.7 7.1h.3v.2a.58 .58 0 0 1 .7-.2 .58 .58 0 0 1 .3 .6v1h-.3v-1a.4 .4 0 0 0-.4-.4 .4 .4 0 0 0-.3 .5v.9h-.3z" fill-rule="evenodd"/>
<path d="M156.9 3.6h.3v.2a.72 .72 0 0 1 .9-.1 .72 .72 0 0 1 .2 1 .64 .64 0 0 1-.4 .5 .64 .64 0 0 1-.7-.2v.8h-.3zM157.3 3.9a.56 .56 0 0 0-.1 .8 .56 .56 0 0 0 .7 .2 .56 .56 0 0 0 .2-.8 .56 .56 0 0 0-.8-.2z" fill-rule="evenodd"/>
<path d="M157.4 6.5h.3v.3h-.3zM157.4 7.1h.3v1.6h-.3z" fill-rule="evenodd"/>
<path d="M158.1 7.1h.3v.2a.58 .58 0 0 1 .7-.2 .58 .58 0 0 1 .4 .6v1h-.3v-1a.4 .4 0 0 0-.5-.4 .4 .4 0 0 0-.3 .5v.9h-.3z" fill-rule="evenodd"/>
<path d="M158.8 3.7a.8 .8 0 0 1 1.1 .2 .8 .8 0 0 1-.1 1.1 .8 .8 0 0 1-1.1-.1l-.1-.8zM159 3.9a.56 .56 0 0 0-.1 .9 .56 .56 0 0 0 .9 0 .56 .56 0 0 0-.1-.8 .56 .56 0 0 0-.7-.1z" fill-rule="evenodd"/>
<path d="M160 7.3l.5-.2 .5 .2v-.2h.2v1.4a.71 .71 0 0 1-.5 .9 .71 .71 0 0 1-.9-.5h.3a.46 .46 0 0 0 .6 .2 .46 .46 0 0 0 .2-.6 .78 .78 0 0 1-1-.1 .78 .78 0 0 1 .1-1.1zM160.2 7.4a.53 .53 0 0 0-.1 .8 .53 .53 0 0 0 .8 0 .54 .54 0 0 0 0-.7 .54 .54 0 0 0-.7-.1z" fill-rule="evenodd"/>
<path d="M160.4 3.6h.3v.2l.1-.2h.4h.1l-.1 .3a.36 .36 0 0 0-.4 0 .36 .36 0 0 0-.1 .5v.8h-.3z" fill-rule="evenodd"/>
<path d="M161.5 3.2l.3-.2v.6h.3v.2h-.3v1v.2h.3v.2a.41 .41 0 0 1-.5 0 .41 .41 0 0 1-.1-.5v-.9h-.2v-.2h.2z" fill-rule="evenodd"/>
<path d="M163.6 3.1a.53 .53 0 0 1 .8 .1 .53 .53 0 0 1-.3 .8l.4 .5 .1-.3h.3l-.2 .5 .3 .3-.2 .3-.3-.3a.71 .71 0 0 1-1.2 .1 .71 .71 0 0 1 .4-1.2l-.3-.5zM163.7 3.5a.3 .3 0 0 0 .5 0 .3 .3 0 0 0-.5 0zM163.6 4.2a.45 .45 0 0 0 0 .8 .45 .45 0 0 0 .7-.3l-.5-.6z" fill-rule="evenodd"/>
</g>
<path d="M64.8 6.5v2.3M98.9 3.6v2.3M126.8 6.6v2.2" fill="none" stroke="#000" stroke-width=".28"/>
<g fill="none" stroke="#de0000" stroke-width=".42">
<path d="M51.1 3l1 .1a1.4 1.4 0 0 1 .6 1.2l.7 2.5a.95 .95 0 0 0 1.1 .4h2.8M52.7 3.9h5.4l-.8 2.4h-4M80.1 3.6h2.8v1.7h1.7v4.2h-4.5zM81 7.1h2.8M81 6.2h2.8M81 8.1h2.8M82.9 3.6l1.7 1.7M115.1 5.5l-1.3-1.2-.1-.5-1.2-.7-.3 .3 .7 1.1 .5 .2 1.3 1.3M115.9 6l2.2 2.2v.3l-.5 .5h-.3l-2.2-2.2zM115.9 6l.7-.7a1.19 1.19 0 0 0 1.3-.3 1.19 1.19 0 0 0 .2-1.4l-.9 .9-.4-.5 .8-.8a1.19 1.19 0 0 0-1.4 .1 1.19 1.19 0 0 0-.2 1.4l-3.8 3.7v.3l.3 .3h.3l2.3-2.2M143.2 3.2l.4-.2h6l.4 .2v4.4l-.2 .4-.9 .1v1.3l-1.4-1.3h-3.9l-.4-.3zM145.4 5.8l.4-.1h1.6a.61 .61 0 0 1 .6 .6v1h-2.8v-1z"/>
<path d="M145.8 6.5v.8M147.3 6.5v.8"/>
<circle cx="53.9" cy="8.4" r=".49"/>
<circle cx="56.7" cy="8.4" r=".49"/>
<circle cx="146.6" cy="4.5" r=".75"/>
</g>
<path d="M0 261.4h215.9v18h-215.9z" fill-rule="evenodd" fill="#fff"/>
<path d="M23.8 262.9l3.4 6h-6.9z" fill="#231f20"/>
<path d="M22.1 267.7h1.3l-.4 .5h-.3a.55 .55 0 0 1-.6-.5z" fill-rule="evenodd" fill="#fff"/>
<path d="M22.1 267.7h1.3l-.4 .5h-.3a.55 .55 0 0 1-.6-.5z" fill="none" stroke="#231f20" stroke-width=".34"/>
<path d="M22.1 267.7h1.3l-.4 .5h-.5zM22.6 265.8h.1M22.6 265.8h2.3zM23.7 265.9h.1M23.7 264.9v1zM24 267.7h.1" fill="none" stroke="#fff" stroke-width=".34"/>
<path d="M24.7 265.8l-.7 1.9z" fill="#fff"/>
<path d="M24.7 265.8l-.7 1.9z" fill="none" stroke="#fff" stroke-width=".34"/>
<path d="M24.7 265.8l.7 1.9z" fill="#fff"/>
<path d="M22.8 265.8l-.7 1.9zM22.8 265.8l.6 1.9zM24.7 265.8l.7 1.9zM25.3 267.7h.1" fill="none" stroke="#fff" stroke-width=".34"/>
<path d="M24.1 267.7h1.3a.65 .65 0 0 1-.6 .5 .65 .65 0 0 1-.7-.5z" fill-rule="evenodd" fill="#fff"/>
<path d="M24.1 267.7h1.3a.65 .65 0 0 1-.6 .5 .65 .65 0 0 1-.7-.5z" fill="none" stroke="#231f20" stroke-width=".34"/>
<path d="M24 267.7h.1M24.1 267.7h1.3l-.4 .5h-.5z" fill="none" stroke="#fff" stroke-width=".34"/>
<path d="M19 261.7h177.8" fill="none" stroke="#000" stroke-width=".53"/>
<g font-size="5.3">
<text x="24.6" y="31.2">TPS62903-Q1</text>
<text x="53.5" y="31.2">3-V to 18-V, 3-A, Automotive Low I</text>
<text x="127.2" y="31.2">Buck Converter with +165°C T</text>
</g>
<g font-size="4.2">
<text x="20" y="41.8">1 Features</text>
<text x="111.1" y="41.8">2 Applications</text>
<text x="111.1" y="67.2">3 Description</text>
</g>
<g font-size="4">
<text x="123.5" y="32.2">Q</text>
<text x="189.5" y="32.2">J</text>
</g>
<g font-size="3.5">
<text x="20" y="47.9">•</text>
<text x="25" y="47.9">AEC-Q100 qualified for automotive applications:</text>
<text x="111.1" y="47.9">•</text>
<text x="25" y="52.7">–</text>
<text x="30" y="52.7">Temperature grade 1: –40°C to +125°C, T</text>
<text x="111.1" y="52.2">•</text>
<text x="25" y="56.9">–</text>
<text x="30" y="56.9">Level 2 device HBM ESD classification</text>
<text x="111.1" y="56.4">•</text>
<text x="20" y="65.4">•</text>
<text x="25" y="61.2">–</text>
<text x="30" y="61.2">Level C4B CDM ESD classification</text>
<text x="111.1" y="60.6">•</text>
<text x="25" y="70.2">–</text>
<text x="111.1" y="77.6">flexible synchronous step-down DC/DC converter that</text>
<text x="111.1" y="73.3">The TPS62903-Q1 is a highly efficient, small, and</text>
<text x="20" y="82.9">•</text>
<text x="20" y="78.6">•</text>
<text x="25" y="82.9">High efficiency DCS-Control topology</text>
<text x="25" y="78.6">Extended T range: up to 165°C</text>
<text x="111.1" y="81.8">is easy to use. A selectable switching frequency of 2.5</text>
<text x="25" y="87.6">–</text>
<text x="30" y="87.6">R</text>
<text x="42" y="87.6">: 62-mΩ high side, 22-mΩ low side</text>
<text x="111.1" y="86">MHz or 1.0 MHz allows the use of small inductors</text>
<text x="25" y="91.9">–</text>
<text x="30" y="91.9">Seamless PWM/PFM transition</text>
<text x="111.1" y="90.3">and provides fast transient response. The device</text>
<text x="111.1" y="94.5">supports high V</text>
<text x="144.6" y="94.5">accuracy of ± 1.5% across the</text>
<text x="20" y="100.3">•</text>
<text x="25" y="96.1">–</text>
<text x="25" y="100.3">4-µA low I</text>
<text x="30" y="96.1">Internal compensation</text>
<text x="43.8" y="100.3">(typical)</text>
<text x="111.1" y="98.7">entire operating temperature range and enhanced</text>
<text x="20" y="104.6">•</text>
<text x="25" y="104.6">Up to 3-A continuous output current</text>
<text x="111.1" y="107.2">topology. The wide 3-V to 18-V input voltage range</text>
<text x="111.1" y="103">load</text>
<text x="120.5" y="103">transient</text>
<text x="136.8" y="103">performance</text>
<text x="159.3" y="103">with</text>
<text x="168.3" y="103">the</text>
<text x="175.9" y="103">DCS-Control</text>
<text x="20" y="108.8">•</text>
<text x="20" y="113">•</text>
<text x="25" y="108.8">±1.5% output voltage accuracy across temp</text>
<text x="25" y="113">Configurable output voltage options:</text>
<text x="111.1" y="111.4">supports a variety of nominal inputs, like 12-V supply</text>
<text x="25" y="117.8">–</text>
<text x="30" y="117.8">0.6-V to 5.5-V V</text>
<text x="59.5" y="117.8">external divider</text>
<text x="111.1" y="115.7">rails, single-cell or multi-cell Li-Ion, and 5-V or 3.3-V</text>
<text x="111.1" y="119.9">rails.</text>
<text x="25" y="122">–</text>
<text x="30" y="122">V</text>
<text x="38.5" y="122">internal divider</text>
<text x="20" y="131">•</text>
<text x="25" y="131">Flexibility through the MODE/S-CONF pin</text>
<text x="30" y="126.8">•</text>
<text x="35" y="126.8">16 options between 0.4 V and 5.5 V</text>
<text x="111.1" y="130.5">save mode (if auto PFM or PWM is selected) at</text>
<text x="111.1" y="126.3">The TPS62903-Q1 can automatically enter power</text>
<text x="25" y="135.8">–</text>
<text x="30" y="135.8">2.5-MHz or 1.0-MHz switching frequency</text>
<text x="111.1" y="134.7">light loads to maintain high efficiency. Additionally,</text>
<text x="25" y="140">–</text>
<text x="30" y="140">Forced PWM or Auto PFM (power save mode)</text>
<text x="111.1" y="139">to provide high efficiency at very small loads, the</text>
<text x="111.1" y="143.2">device has a low typical quiescent current of 4 µA.</text>
<text x="25" y="148.5">–</text>
<text x="30" y="144.2">with dynamic mode change option</text>
<text x="30" y="148.5">Output discharge on and off</text>
<text x="111.1" y="147.4">AEE, if enabled, provides high efficiency across V</text>
<text x="194.9" y="147.4">,</text>
<text x="20" y="152.7">•</text>
<text x="25" y="152.7">No external bootstrap capacitor required</text>
<text x="111.1" y="151.7">V</text>
<text x="111.1" y="155.9">Smart-CONF input to set the internal and external</text>
<text x="119.1" y="151.7">, and load current. The device includes a MODE/</text>
<text x="20" y="156.9">•</text>
<text x="20" y="161.2">•</text>
<text x="25" y="156.9">Overcurrent and overtemperature protection</text>
<text x="25" y="161.2">100% duty cycle mode</text>
<text x="111.1" y="160.1">divider, switching frequency, output voltage discharge,</text>
<text x="20" y="165.4">•</text>
<text x="25" y="165.4">Precise enable input</text>
<text x="111.1" y="164.4">and automatic power save mode or forced PWM</text>
<text x="20" y="169.6">•</text>
<text x="20" y="173.9">•</text>
<text x="25" y="169.6">Adjustable soft start and tracking</text>
<text x="25" y="173.9">Power-good output</text>
<text x="111.1" y="168.6">operation.</text>
<text x="20" y="178.1">•</text>
<text x="25" y="178.1">Optimized pinout for single-layer routing</text>
<text x="136.2" y="174.9">Package Information</text>
<text x="20" y="182.3">•</text>
<text x="25" y="182.3">Wettable 2.2-mm × 2.0-mm VQFN package with</text>
<text x="20" y="190.8">•</text>
<text x="25" y="186.6">0.5-mm pitch</text>
<text x="25" y="190.8">Create a custom design with the TPS62903-Q1</text>
<text x="25" y="195">using the WEBENCH</text>
<text x="46.2" y="235.5">Simplified Schematic</text>
<text x="113" y="248.6">Efficiency Versus Output Current (3.3 V</text>
<text x="181.9" y="248.6">at 2.5</text>
<text x="126.6" y="252.8">MHz, 1 μH, Auto PFM or PWM)</text>
</g>
<g font-size="3.5" fill="#00f">
<text x="116.1" y="47.9">ADAS</text>
<text x="116.1" y="52.2">Body electronics and lighting</text>
<text x="116.1" y="56.4">Infotainment and cluster</text>
<text x="25" y="65.4">Functional Safety-Capable</text>
<text x="116.1" y="60.6">Hybrid, electric, and powertrain systems</text>
<text x="30" y="70.2">Documentation available to aid functional safety</text>
<text x="30" y="74.4">system design</text>
<text x="61.3" y="195">Power Designer</text>
</g>
<text font-size="3.2" fill="#00f" x="176.6" y="21.1">TPS62903-Q1</text>
<g font-size="2.8">
<text x="116.8" y="179.4">Part Number</text>
<text x="146.5" y="179.4">Package</text>
<text x="170.4" y="179.4">Body Size (NOM)</text>
<text x="116.2" y="184.3">TPS62903-Q1</text>
<text x="143.9" y="184.3">RYT (VQFN, 9)</text>
<text x="169.2" y="184.3">2.20 mm × 2.00 mm</text>
<text x="111.1" y="191.1">(1)</text>
<text x="118.6" y="191.1">For all available packages, see the orderable addendum at</text>
<text x="118.6" y="194.5">the end of the data sheet.</text>
<text x="27.9" y="265.5">An IMPORTANT NOTICE at the end of this data sheet addresses availability, warranty, changes, use in safety-critical applications,</text>
<text x="27.9" y="268.9">intellectual property matters and other important disclaimers. PRODUCTION DATA.</text>
</g>
<g font-size="2.6">
<text x="95.5" y="53.4">A</text>
<text x="43" y="79.3">J</text>
<text x="32.5" y="88.3">DS(ON)</text>
<text x="137.3" y="95.2">OUT</text>
<text x="40.8" y="101">Q</text>
<text x="55.1" y="118.5">FB</text>
<text x="32.4" y="122.7">SET</text>
<text x="192.3" y="148.1">IN</text>
<text x="113.5" y="152.4">OUT</text>
<text x="178.8" y="249.3">O</text>
</g>
<text font-size="2.6" fill="#00f" x="58.3" y="194.2">®</text>
<text font-size="2.5" x="140.8" y="24.3">SLVSG65A – MAY 2022 – REVISED MARCH 2023</text>
<text font-size="2.3" x="117.6" y="224.8" transform="rotate(-90 117.6 224.8)">Efficiency (%)</text>
<text font-size="2.1" fill="#00f" x="157.9" y="178.4">(1)</text>
<g font-size="2.1">
<text x="24.1" y="201.5">3 V to 18 V</text>
<text x="27.1" y="199.1">VIN</text>
<text x="58" y="200.3">TPS6290x-Q1</text>
<text x="78.4" y="201.5">1</text>
<text x="81" y="201.5">H</text>
<text x="92.1" y="201.5">0.6 V to 5.5 V</text>
<text x="95.2" y="199.1">VOUT</text>
<text x="119.7" y="199.1">100</text>
<text x="121" y="203.1">90</text>
<text x="121" y="207.1">80</text>
<text x="30.4" y="213.3">10</text>
<text x="31.6" y="210.8">C1</text>
<text x="34.1" y="213.3">F</text>
<text x="85.8" y="211.8">R1</text>
<text x="99.3" y="212.6">22</text>
<text x="100.6" y="210.1">C2</text>
<text x="103" y="212.6">F</text>
<text x="121" y="215.1">60</text>
<text x="121" y="211.1">70</text>
<text x="85.8" y="220.2">R2</text>
<text x="121" y="219.1">50</text>
<text x="39.7" y="224.6">C3</text>
<text x="50.6" y="224.4">R3</text>
<text x="121" y="227.1">30</text>
<text x="121" y="223.1">40</text>
<text x="121" y="231.1">20</text>
<text x="176.3" y="229.7">Vin = 6V</text>
<text x="176.3" y="232">Vin = 9V</text>
<text x="121" y="235.1">10</text>
<text x="122.3" y="239.1">0</text>
<text x="176.3" y="234.4">Vin = 12V</text>
<text x="176.3" y="236.8">Vin = 15V</text>
<text x="122.1" y="241.5">1E-5</text>
<text x="132.5" y="241.5">0.0001</text>
<text x="144.6" y="241.5">0.001</text>
<text x="152.2" y="243.9">Iout (A)</text>
<text x="156.8" y="241.5">0.01</text>
<text x="168.9" y="241.5">0.10.2</text>
<text x="176.9" y="241.5">0.5</text>
<text x="181.3" y="241.5">1</text>
<text x="184.8" y="241.5">2</text>
<text x="186.8" y="241.5">3</text>
</g>
<g font-size="1.6">
<text x="57" y="204">VIN</text>
<text x="68.3" y="204">SW</text>
<text x="56.9" y="209.8">EN</text>
<text x="67.8" y="209.8">VOS</text>
<text x="57" y="215.6">SS/TR</text>
<text x="68.3" y="214.6">FB/</text>
<text x="57" y="220.5">MODE/</text>
<text x="67.3" y="216.6">VSET</text>
<text x="68.7" y="221.4">PG</text>
<text x="57" y="222.4">S-CONF</text>
<text x="62.1" y="224.9">GND</text>
</g>
</svg>
